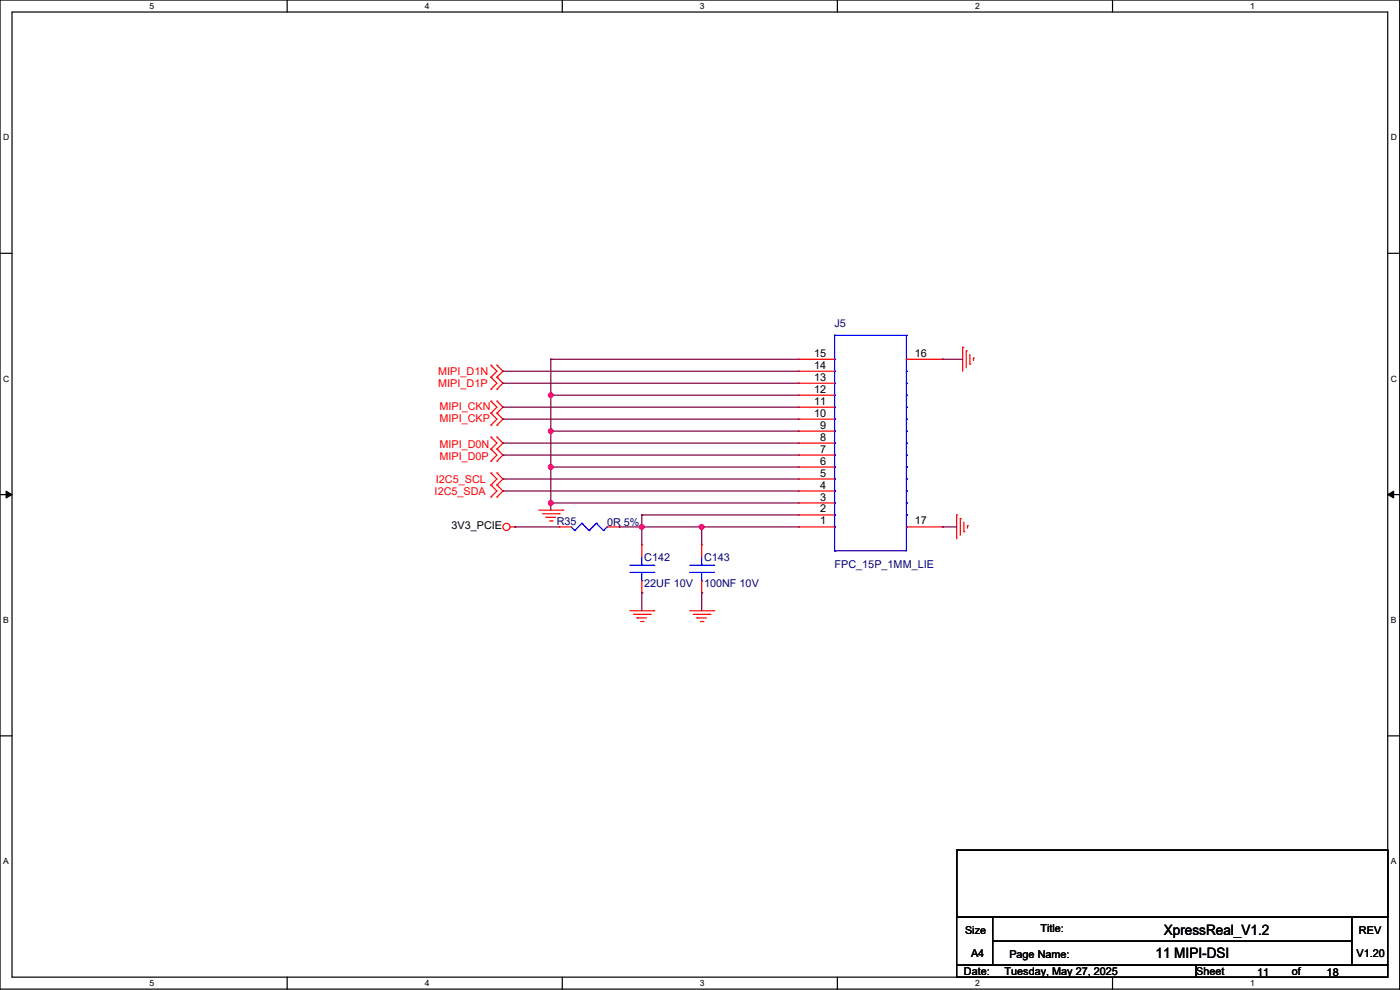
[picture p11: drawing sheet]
<svg xmlns="http://www.w3.org/2000/svg" width="594mm" height="420mm" viewBox="0 0 594 420" stroke-linecap="round" stroke-linejoin="round" font-family="sans-serif">
<path d="M0 0h593.9v419.6h-593.9zM5.1 5.1h583.7v409.4h-583.7z" fill="none" stroke="#000" stroke-width=".51"/>
<g fill="#fff">
<path d="M63.5 .5h2v4.1h-2z"/>
<path d="M63.5 415.1h2v4h-2z"/>
</g>
<path d="M121.8 0v5.1M121.8 414.5v5.1" fill="none" stroke="#000" stroke-width=".51"/>
<g fill="#fff">
<path d="M180.2 .5h2v4.1h-2z"/>
<path d="M180.2 415.1h2v4h-2z"/>
</g>
<path d="M238.6 0v5.1M238.6 414.5v5.1" fill="none" stroke="#000" stroke-width=".51"/>
<g fill="#fff">
<path d="M296.9 .5h2.1v4.1h-2.1z"/>
<path d="M296.9 415.1h2.1v4h-2.1z"/>
</g>
<path d="M355.3 0v5.1M355.3 414.5v5.1" fill="none" stroke="#000" stroke-width=".51"/>
<g fill="#fff">
<path d="M413.7 .5h2v4.1h-2z"/>
<path d="M413.7 415.1h2v4h-2z"/>
</g>
<path d="M472 0v5.1M472 414.5v5.1" fill="none" stroke="#000" stroke-width=".51"/>
<g fill="#fff">
<path d="M530.4 .5h2v4.1h-2z"/>
<path d="M530.4 415.1h2v4h-2z"/>
<path d="M1.3 56.3h2.6v4h-2.6z"/>
<path d="M590.1 56.3h2.6v4h-2.6z"/>
<path d="M1.3 158.6h2.6v4.1h-2.6z"/>
<path d="M590.1 158.6h2.6v4.1h-2.6z"/>
</g>
<path d="M0 107.5h5.1M588.8 107.5h5.1" fill="none" stroke="#000" stroke-width=".51"/>
<g fill="#fff">
<path d="M1.3 261h2.4v4.1h-2.4z"/>
<path d="M590.1 261h2.4v4.1h-2.4z"/>
</g>
<path d="M0 209.8h5.1M588.8 209.8h5.1" fill="none" stroke="#000" stroke-width=".51"/>
<path d="M2.6 208.3l2.5 1.5-2.5 1.5zM588.8 209.8l2.5-1.5v3z" fill="#000" stroke="#000" stroke-width=".42"/>
<g fill="#fff">
<path d="M1.3 363.4h2.4v4h-2.4z"/>
<path d="M590.1 363.4h2.4v4h-2.4z"/>
</g>
<path d="M0 312.2h5.1M588.8 312.2h5.1" fill="none" stroke="#000" stroke-width=".51"/>
<path d="M228.6 216.4h10.2" fill="none" stroke="#f00" stroke-width=".51"/>
<circle cx="238.8" cy="216.4" r=".25" fill="#f00"/>
<path d="M230.1 218h7.2" fill="none" stroke="#f00" stroke-width=".51"/>
<circle cx="237.3" cy="218" r=".25" fill="#f00"/>
<path d="M231.7 219.5h4" fill="none" stroke="#f00" stroke-width=".51"/>
<circle cx="231.7" cy="219.5" r=".25" fill="#f00"/>
<path d="M233.2 221h1" fill="none" stroke="#f00" stroke-width=".51"/>
<circle cx="234.2" cy="221" r=".25" fill="#f00"/>
<path d="M216.4 223.5h2.1" fill="none" stroke="#f00" stroke-width=".51"/>
<circle cx="218.5" cy="223.5" r=".25" fill="#f00"/>
<g fill="none" stroke="#f00" stroke-width=".51">
<path d="M267.2 259.1h10.2"/>
<circle cx="214.9" cy="223.5" r="1.51"/>
</g>
<circle cx="277.4" cy="259.1" r=".25" fill="#f00"/>
<path d="M268.8 260.6h7.1" fill="none" stroke="#f00" stroke-width=".51"/>
<circle cx="275.9" cy="260.6" r=".25" fill="#f00"/>
<path d="M270.3 262.1h4" fill="none" stroke="#f00" stroke-width=".51"/>
<circle cx="270.3" cy="262.1" r=".25" fill="#f00"/>
<path d="M271.8 263.7h1" fill="none" stroke="#f00" stroke-width=".51"/>
<circle cx="272.8" cy="263.7" r=".25" fill="#f00"/>
<path d="M292.6 259.1h10.2" fill="none" stroke="#f00" stroke-width=".51"/>
<circle cx="302.8" cy="259.1" r=".25" fill="#f00"/>
<path d="M294.2 260.6h7.1" fill="none" stroke="#f00" stroke-width=".51"/>
<circle cx="301.3" cy="260.6" r=".25" fill="#f00"/>
<path d="M295.7 262.1h4" fill="none" stroke="#f00" stroke-width=".51"/>
<circle cx="295.7" cy="262.1" r=".25" fill="#f00"/>
<path d="M297.2 263.7h1" fill="none" stroke="#f00" stroke-width=".51"/>
<circle cx="298.2" cy="263.7" r=".25" fill="#f00"/>
<path d="M408.5 147.3v10.2" fill="none" stroke="#f00" stroke-width=".51"/>
<circle cx="408.5" cy="147.3" r=".25" fill="#f00"/>
<path d="M410 148.9v7.1" fill="none" stroke="#f00" stroke-width=".51"/>
<circle cx="410" cy="148.9" r=".25" fill="#f00"/>
<path d="M411.5 150.4v4.1" fill="none" stroke="#f00" stroke-width=".51"/>
<circle cx="411.5" cy="154.5" r=".25" fill="#f00"/>
<path d="M413 151.9v1" fill="none" stroke="#f00" stroke-width=".51"/>
<circle cx="413" cy="151.9" r=".25" fill="#f00"/>
<path d="M405.9 218.5v10.1" fill="none" stroke="#f00" stroke-width=".51"/>
<circle cx="405.9" cy="218.5" r=".25" fill="#f00"/>
<path d="M407.4 220v7.1" fill="none" stroke="#f00" stroke-width=".51"/>
<circle cx="407.4" cy="220" r=".25" fill="#f00"/>
<path d="M409 221.5v4.1" fill="none" stroke="#f00" stroke-width=".51"/>
<circle cx="409" cy="225.6" r=".25" fill="#f00"/>
<path d="M410.5 223v1" fill="none" stroke="#f00" stroke-width=".51"/>
<circle cx="410.5" cy="223" r=".25" fill="#f00"/>
<path d="M210.8 190.5l2.6 2.6" fill="none" stroke="#f00" stroke-width=".51"/>
<circle cx="210.8" cy="190.5" r=".25" fill="#f00"/>
<path d="M213.4 193.1l-2.6 2.5" fill="none" stroke="#f00" stroke-width=".51"/>
<circle cx="210.8" cy="195.6" r=".25" fill="#f00"/>
<path d="M210.8 193.1l-2.5 2.5" fill="none" stroke="#f00" stroke-width=".51"/>
<circle cx="208.3" cy="195.6" r=".25" fill="#f00"/>
<path d="M208.3 190.5l2.5 2.6" fill="none" stroke="#f00" stroke-width=".51"/>
<circle cx="208.3" cy="190.5" r=".25" fill="#f00"/>
<path d="M210.8 185.4l2.6 2.6" fill="none" stroke="#f00" stroke-width=".51"/>
<circle cx="210.8" cy="185.4" r=".25" fill="#f00"/>
<path d="M213.4 188l-2.6 2.5" fill="none" stroke="#f00" stroke-width=".51"/>
<circle cx="210.8" cy="190.5" r=".25" fill="#f00"/>
<path d="M210.8 188l-2.5 2.5" fill="none" stroke="#f00" stroke-width=".51"/>
<circle cx="208.3" cy="190.5" r=".25" fill="#f00"/>
<path d="M208.3 185.4l2.5 2.6" fill="none" stroke="#f00" stroke-width=".51"/>
<circle cx="208.3" cy="185.4" r=".25" fill="#f00"/>
<path d="M210.8 160l2.6 2.6" fill="none" stroke="#f00" stroke-width=".51"/>
<circle cx="210.8" cy="160" r=".25" fill="#f00"/>
<path d="M213.4 162.6l-2.6 2.5" fill="none" stroke="#f00" stroke-width=".51"/>
<circle cx="210.8" cy="165.1" r=".25" fill="#f00"/>
<path d="M210.8 162.6l-2.5 2.5" fill="none" stroke="#f00" stroke-width=".51"/>
<circle cx="208.3" cy="165.1" r=".25" fill="#f00"/>
<path d="M208.3 160l2.5 2.6" fill="none" stroke="#f00" stroke-width=".51"/>
<circle cx="208.3" cy="160" r=".25" fill="#f00"/>
<path d="M210.8 155l2.6 2.5" fill="none" stroke="#f00" stroke-width=".51"/>
<circle cx="210.8" cy="155" r=".25" fill="#f00"/>
<path d="M213.4 157.5l-2.6 2.5" fill="none" stroke="#f00" stroke-width=".51"/>
<circle cx="210.8" cy="160" r=".25" fill="#f00"/>
<path d="M210.8 157.5l-2.5 2.5" fill="none" stroke="#f00" stroke-width=".51"/>
<circle cx="208.3" cy="160" r=".25" fill="#f00"/>
<path d="M208.3 155l2.5 2.5" fill="none" stroke="#f00" stroke-width=".51"/>
<circle cx="208.3" cy="155" r=".25" fill="#f00"/>
<path d="M210.8 175.3l2.6 2.5" fill="none" stroke="#f00" stroke-width=".51"/>
<circle cx="210.8" cy="175.3" r=".25" fill="#f00"/>
<path d="M213.4 177.8l-2.6 2.6" fill="none" stroke="#f00" stroke-width=".51"/>
<circle cx="210.8" cy="180.4" r=".25" fill="#f00"/>
<path d="M210.8 177.8l-2.5 2.6" fill="none" stroke="#f00" stroke-width=".51"/>
<circle cx="208.3" cy="180.4" r=".25" fill="#f00"/>
<path d="M208.3 175.3l2.5 2.5" fill="none" stroke="#f00" stroke-width=".51"/>
<circle cx="208.3" cy="175.3" r=".25" fill="#f00"/>
<path d="M210.8 170.2l2.6 2.5" fill="none" stroke="#f00" stroke-width=".51"/>
<circle cx="210.8" cy="170.2" r=".25" fill="#f00"/>
<path d="M213.4 172.7l-2.6 2.6" fill="none" stroke="#f00" stroke-width=".51"/>
<circle cx="210.8" cy="175.3" r=".25" fill="#f00"/>
<path d="M210.8 172.7l-2.5 2.6" fill="none" stroke="#f00" stroke-width=".51"/>
<circle cx="208.3" cy="175.3" r=".25" fill="#f00"/>
<path d="M208.3 170.2l2.5 2.5" fill="none" stroke="#f00" stroke-width=".51"/>
<circle cx="208.3" cy="170.2" r=".25" fill="#f00"/>
<path d="M210.8 200.7l2.6 2.5" fill="none" stroke="#f00" stroke-width=".51"/>
<circle cx="210.8" cy="200.7" r=".25" fill="#f00"/>
<path d="M213.4 203.2l-2.6 2.6" fill="none" stroke="#f00" stroke-width=".51"/>
<circle cx="210.8" cy="205.8" r=".25" fill="#f00"/>
<path d="M210.8 203.2l-2.5 2.6" fill="none" stroke="#f00" stroke-width=".51"/>
<circle cx="208.3" cy="205.8" r=".25" fill="#f00"/>
<path d="M208.3 200.7l2.5 2.5" fill="none" stroke="#f00" stroke-width=".51"/>
<circle cx="208.3" cy="200.7" r=".25" fill="#f00"/>
<path d="M210.8 205.8l2.6 2.5" fill="none" stroke="#f00" stroke-width=".51"/>
<circle cx="210.8" cy="205.8" r=".25" fill="#f00"/>
<path d="M213.4 208.3l-2.6 2.5" fill="none" stroke="#f00" stroke-width=".51"/>
<circle cx="210.8" cy="210.8" r=".25" fill="#f00"/>
<path d="M210.8 208.3l-2.5 2.5" fill="none" stroke="#f00" stroke-width=".51"/>
<circle cx="208.3" cy="210.8" r=".25" fill="#f00"/>
<path d="M208.3 205.8l2.5 2.5" fill="none" stroke="#f00" stroke-width=".51"/>
<circle cx="208.3" cy="205.8" r=".25" fill="#f00"/>
<path d="M405.9 360.7h182.9v28.4h-182.9zM405.9 389.1h15.3v20.4h-15.3zM421.2 389.1h152.4v10.2h-152.4zM421.2 399.3h152.4v10.2h-152.4zM573.6 389.1h15.2v20.4h-15.2zM405.9 409.5h101.6v5h-101.6zM507.5 409.5h81.3v5h-81.3z" fill="none" stroke="#000" stroke-width=".51"/>
<path d="M242.3 223.5l1.6 1.6" fill="none" stroke="#00f" stroke-width=".51"/>
<circle cx="243.9" cy="225.1" r=".25" fill="#00f"/>
<path d="M246.9 222l-3 3.1" fill="none" stroke="#00f" stroke-width=".51"/>
<circle cx="246.9" cy="222" r=".25" fill="#00f"/>
<path d="M246.9 222l3.1 3.1" fill="none" stroke="#00f" stroke-width=".51"/>
<circle cx="250" cy="225.1" r=".25" fill="#00f"/>
<path d="M253 222l-3 3.1" fill="none" stroke="#00f" stroke-width=".51"/>
<circle cx="253" cy="222" r=".25" fill="#00f"/>
<path d="M253 222l3.1 3.1" fill="none" stroke="#00f" stroke-width=".51"/>
<circle cx="256.1" cy="225.1" r=".25" fill="#00f"/>
<path d="M257.6 223.5l-1.5 1.6" fill="none" stroke="#00f" stroke-width=".51"/>
<circle cx="257.6" cy="223.5" r=".25" fill="#00f"/>
<path d="M237.3 223.5h5" fill="none" stroke="#f00" stroke-width=".51"/>
<circle cx="237.3" cy="223.5" r=".25" fill="#f00"/>
<path d="M257.6 223.5h5.1" fill="none" stroke="#f00" stroke-width=".51"/>
<circle cx="262.7" cy="223.5" r=".25" fill="#f00"/>
<g fill="#00f">
<circle cx="384.6" cy="223.5" r=".25"/>
<circle cx="384.6" cy="218.5" r=".25"/>
<circle cx="384.6" cy="213.4" r=".25"/>
<circle cx="384.6" cy="208.3" r=".25"/>
<circle cx="384.6" cy="203.2" r=".25"/>
<circle cx="384.6" cy="198.1" r=".25"/>
<circle cx="384.6" cy="193.1" r=".25"/>
<circle cx="384.6" cy="188" r=".25"/>
<circle cx="384.6" cy="182.9" r=".25"/>
<circle cx="384.6" cy="177.8" r=".25"/>
<circle cx="384.6" cy="172.7" r=".25"/>
<circle cx="384.6" cy="167.7" r=".25"/>
<circle cx="384.6" cy="162.6" r=".25"/>
<circle cx="384.6" cy="157.5" r=".25"/>
<circle cx="384.6" cy="152.4" r=".25"/>
<circle cx="354.1" cy="223.5" r=".25"/>
<circle cx="354.1" cy="218.5" r=".25"/>
<circle cx="354.1" cy="213.4" r=".25"/>
<circle cx="354.1" cy="208.3" r=".25"/>
<circle cx="354.1" cy="203.2" r=".25"/>
<circle cx="354.1" cy="198.1" r=".25"/>
<circle cx="354.1" cy="193.1" r=".25"/>
<circle cx="354.1" cy="188" r=".25"/>
<circle cx="354.1" cy="182.9" r=".25"/>
<circle cx="354.1" cy="177.8" r=".25"/>
<circle cx="354.1" cy="172.7" r=".25"/>
<circle cx="354.1" cy="167.7" r=".25"/>
<circle cx="354.1" cy="162.6" r=".25"/>
<circle cx="354.1" cy="157.5" r=".25"/>
<circle cx="354.1" cy="152.4" r=".25"/>
</g>
<path d="M384.6 142.3v91.4" fill="none" stroke="#00f" stroke-width=".51"/>
<circle cx="384.6" cy="142.3" r=".25" fill="#00f"/>
<path d="M354.1 142.3h30.5" fill="none" stroke="#00f" stroke-width=".51"/>
<circle cx="354.1" cy="142.3" r=".25" fill="#00f"/>
<path d="M354.1 233.7h30.5" fill="none" stroke="#00f" stroke-width=".51"/>
<circle cx="354.1" cy="233.7" r=".25" fill="#00f"/>
<path d="M354.1 142.3v91.4" fill="none" stroke="#00f" stroke-width=".51"/>
<circle cx="354.1" cy="142.3" r=".25" fill="#00f"/>
<path d="M338.9 223.5h15.2" fill="none" stroke="#f00" stroke-width=".51"/>
<circle cx="338.9" cy="223.5" r=".25" fill="#f00"/>
<path d="M338.9 218.5h15.2" fill="none" stroke="#f00" stroke-width=".51"/>
<circle cx="338.9" cy="218.5" r=".25" fill="#f00"/>
<path d="M338.9 213.4h15.2" fill="none" stroke="#f00" stroke-width=".51"/>
<circle cx="338.9" cy="213.4" r=".25" fill="#f00"/>
<path d="M338.9 208.3h15.2" fill="none" stroke="#f00" stroke-width=".51"/>
<circle cx="338.9" cy="208.3" r=".25" fill="#f00"/>
<path d="M338.9 203.2h15.2" fill="none" stroke="#f00" stroke-width=".51"/>
<circle cx="338.9" cy="203.2" r=".25" fill="#f00"/>
<path d="M338.9 198.1h15.2" fill="none" stroke="#f00" stroke-width=".51"/>
<circle cx="338.9" cy="198.1" r=".25" fill="#f00"/>
<path d="M338.9 193.1h15.2" fill="none" stroke="#f00" stroke-width=".51"/>
<circle cx="338.9" cy="193.1" r=".25" fill="#f00"/>
<path d="M338.9 188h15.2" fill="none" stroke="#f00" stroke-width=".51"/>
<circle cx="338.9" cy="188" r=".25" fill="#f00"/>
<path d="M338.9 182.9h15.2" fill="none" stroke="#f00" stroke-width=".51"/>
<circle cx="338.9" cy="182.9" r=".25" fill="#f00"/>
<path d="M338.9 177.8h15.2" fill="none" stroke="#f00" stroke-width=".51"/>
<circle cx="338.9" cy="177.8" r=".25" fill="#f00"/>
<path d="M338.9 172.7h15.2" fill="none" stroke="#f00" stroke-width=".51"/>
<circle cx="338.9" cy="172.7" r=".25" fill="#f00"/>
<path d="M338.9 167.7h15.2" fill="none" stroke="#f00" stroke-width=".51"/>
<circle cx="338.9" cy="167.7" r=".25" fill="#f00"/>
<path d="M338.9 162.6h15.2" fill="none" stroke="#f00" stroke-width=".51"/>
<circle cx="338.9" cy="162.6" r=".25" fill="#f00"/>
<path d="M338.9 157.5h15.2" fill="none" stroke="#f00" stroke-width=".51"/>
<circle cx="338.9" cy="157.5" r=".25" fill="#f00"/>
<path d="M338.9 152.4h15.2" fill="none" stroke="#f00" stroke-width=".51"/>
<circle cx="338.9" cy="152.4" r=".25" fill="#f00"/>
<path d="M384.6 152.4h15.2" fill="none" stroke="#f00" stroke-width=".51"/>
<circle cx="399.8" cy="152.4" r=".25" fill="#f00"/>
<path d="M384.6 223.5h15.2" fill="none" stroke="#f00" stroke-width=".51"/>
<circle cx="399.8" cy="223.5" r=".25" fill="#f00"/>
<path d="M272.3 242.8v3.6" fill="none" stroke="#00f" stroke-width=".51"/>
<circle cx="272.3" cy="246.4" r=".25" fill="#00f"/>
<path d="M272.3 236.2v3.6" fill="none" stroke="#00f" stroke-width=".51"/>
<circle cx="272.3" cy="239.8" r=".25" fill="#00f"/>
<path d="M267.2 242.8h10.2" fill="none" stroke="#00f" stroke-width=".51"/>
<circle cx="277.4" cy="242.8" r=".25" fill="#00f"/>
<path d="M267.2 239.8h10.2" fill="none" stroke="#00f" stroke-width=".51"/>
<circle cx="277.4" cy="239.8" r=".25" fill="#00f"/>
<path d="M272.3 231.2v5" fill="none" stroke="#f00" stroke-width=".51"/>
<circle cx="272.3" cy="231.2" r=".25" fill="#f00"/>
<path d="M272.3 246.4v5.1" fill="none" stroke="#f00" stroke-width=".51"/>
<circle cx="272.3" cy="251.5" r=".25" fill="#f00"/>
<path d="M297.7 242.8v3.6" fill="none" stroke="#00f" stroke-width=".51"/>
<circle cx="297.7" cy="246.4" r=".25" fill="#00f"/>
<path d="M297.7 236.2v3.6" fill="none" stroke="#00f" stroke-width=".51"/>
<circle cx="297.7" cy="239.8" r=".25" fill="#00f"/>
<path d="M292.6 242.8h10.2" fill="none" stroke="#00f" stroke-width=".51"/>
<circle cx="302.8" cy="242.8" r=".25" fill="#00f"/>
<path d="M292.6 239.8h10.2" fill="none" stroke="#00f" stroke-width=".51"/>
<circle cx="302.8" cy="239.8" r=".25" fill="#00f"/>
<path d="M297.7 231.2v5" fill="none" stroke="#f00" stroke-width=".51"/>
<circle cx="297.7" cy="231.2" r=".25" fill="#f00"/>
<path d="M297.7 246.4v5.1" fill="none" stroke="#f00" stroke-width=".51"/>
<circle cx="297.7" cy="251.5" r=".25" fill="#f00"/>
<path d="M233.7 152.4v15.3" fill="none" stroke="#800040" stroke-width=".51"/>
<circle cx="233.7" cy="152.4" r=".25" fill="#800040"/>
<path d="M233.7 198.1v15.3" fill="none" stroke="#800040" stroke-width=".51"/>
<circle cx="233.7" cy="198.1" r=".25" fill="#800040"/>
<path d="M233.7 182.9v15.2" fill="none" stroke="#800040" stroke-width=".51"/>
<circle cx="233.7" cy="182.9" r=".25" fill="#800040"/>
<path d="M233.7 167.7v15.2" fill="none" stroke="#800040" stroke-width=".51"/>
<circle cx="233.7" cy="167.7" r=".25" fill="#800040"/>
<path d="M218.5 223.5h18.8" fill="none" stroke="#800040" stroke-width=".51"/>
<circle cx="218.5" cy="223.5" r=".25" fill="#800040"/>
<path d="M233.7 213.4v3" fill="none" stroke="#800040" stroke-width=".51"/>
<circle cx="233.7" cy="213.4" r=".25" fill="#800040"/>
<path d="M272.3 218.5v5" fill="none" stroke="#800040" stroke-width=".51"/>
<circle cx="272.3" cy="218.5" r=".25" fill="#800040"/>
<circle cx="272.3" cy="223.5" r="1.01" fill="#f0f" stroke="#f0f" stroke-width=".51"/>
<path d="M272.3 223.5v7.7" fill="none" stroke="#800040" stroke-width=".51"/>
<circle cx="272.3" cy="223.5" r=".25" fill="#800040"/>
<path d="M297.7 251.5v7.6" fill="none" stroke="#800040" stroke-width=".51"/>
<circle cx="297.7" cy="251.5" r=".25" fill="#800040"/>
<path d="M272.3 251.5v7.6" fill="none" stroke="#800040" stroke-width=".51"/>
<circle cx="272.3" cy="251.5" r=".25" fill="#800040"/>
<path d="M297.7 223.5v7.7" fill="none" stroke="#800040" stroke-width=".51"/>
<circle cx="297.7" cy="223.5" r=".25" fill="#800040"/>
<path d="M272.3 223.5h25.4" fill="none" stroke="#800040" stroke-width=".51"/>
<circle cx="272.3" cy="223.5" r=".25" fill="#800040"/>
<path d="M297.7 223.5h41.2" fill="none" stroke="#800040" stroke-width=".51"/>
<circle cx="297.7" cy="223.5" r=".25" fill="#800040"/>
<circle cx="297.7" cy="223.5" r="1.01" fill="#f0f" stroke="#f0f" stroke-width=".51"/>
<path d="M262.7 223.5h9.6" fill="none" stroke="#800040" stroke-width=".51"/>
<circle cx="262.7" cy="223.5" r=".25" fill="#800040"/>
<path d="M233.7 152.4h105.2" fill="none" stroke="#800040" stroke-width=".51"/>
<circle cx="233.7" cy="152.4" r=".25" fill="#800040"/>
<path d="M213.4 188h125.5" fill="none" stroke="#800040" stroke-width=".51"/>
<circle cx="213.4" cy="188" r=".25" fill="#800040"/>
<path d="M213.4 193.1h125.5" fill="none" stroke="#800040" stroke-width=".51"/>
<circle cx="213.4" cy="193.1" r=".25" fill="#800040"/>
<path d="M213.4 162.6h125.5" fill="none" stroke="#800040" stroke-width=".51"/>
<circle cx="213.4" cy="162.6" r=".25" fill="#800040"/>
<path d="M213.4 177.8h125.5" fill="none" stroke="#800040" stroke-width=".51"/>
<circle cx="213.4" cy="177.8" r=".25" fill="#800040"/>
<path d="M213.4 172.7h125.5" fill="none" stroke="#800040" stroke-width=".51"/>
<circle cx="213.4" cy="172.7" r=".25" fill="#800040"/>
<path d="M272.3 218.5h66.6" fill="none" stroke="#800040" stroke-width=".51"/>
<circle cx="272.3" cy="218.5" r=".25" fill="#800040"/>
<path d="M213.4 203.2h125.5" fill="none" stroke="#800040" stroke-width=".51"/>
<circle cx="213.4" cy="203.2" r=".25" fill="#800040"/>
<path d="M213.4 208.3h125.5" fill="none" stroke="#800040" stroke-width=".51"/>
<circle cx="213.4" cy="208.3" r=".25" fill="#800040"/>
<path d="M213.4 157.5h125.5" fill="none" stroke="#800040" stroke-width=".51"/>
<circle cx="213.4" cy="157.5" r=".25" fill="#800040"/>
<path d="M233.7 213.4h105.2" fill="none" stroke="#800040" stroke-width=".51"/>
<circle cx="233.7" cy="213.4" r=".25" fill="#800040"/>
<circle cx="233.7" cy="213.4" r="1.01" fill="#f0f" stroke="#f0f" stroke-width=".51"/>
<path d="M233.7 198.1h105.2" fill="none" stroke="#800040" stroke-width=".51"/>
<circle cx="233.7" cy="198.1" r=".25" fill="#800040"/>
<circle cx="233.7" cy="198.1" r="1.01" fill="#f0f" stroke="#f0f" stroke-width=".51"/>
<path d="M233.7 182.9h105.2" fill="none" stroke="#800040" stroke-width=".51"/>
<circle cx="233.7" cy="182.9" r=".25" fill="#800040"/>
<circle cx="233.7" cy="182.9" r="1.01" fill="#f0f" stroke="#f0f" stroke-width=".51"/>
<path d="M233.7 167.7h105.2" fill="none" stroke="#800040" stroke-width=".51"/>
<circle cx="233.7" cy="167.7" r=".25" fill="#800040"/>
<circle cx="233.7" cy="167.7" r="1.01" fill="#f0f" stroke="#f0f" stroke-width=".51"/>
<path d="M399.8 152.4h8.7" fill="none" stroke="#800040" stroke-width=".51"/>
<circle cx="399.8" cy="152.4" r=".25" fill="#800040"/>
<path d="M399.8 223.5h6.1" fill="none" stroke="#800040" stroke-width=".51"/>
<circle cx="399.8" cy="223.5" r=".25" fill="#800040"/>
<g fill="#f0f" stroke="#f0f" stroke-width=".51">
<circle cx="272.3" cy="223.5" r="1.01"/>
<circle cx="297.7" cy="223.5" r="1.01"/>
<circle cx="233.7" cy="213.4" r="1.01"/>
<circle cx="233.7" cy="198.1" r="1.01"/>
<circle cx="233.7" cy="182.9" r="1.01"/>
<circle cx="233.7" cy="167.7" r="1.01"/>
</g>
<g font-size="6.1">
<text x="493.8" y="396.7">XpressReal_V1.2</text>
<text x="490.3" y="406.4">11 MIPI-DSI</text>
</g>
<g font-size="4.6" fill="#000080">
<text x="354.1" y="138.7">J5</text>
<text x="236.2" y="222.6">R35</text>
<text x="257.6" y="223.1">0R 5%</text>
<text x="273.3" y="237.8">C142</text>
<text x="298.7" y="237.8">C143</text>
<text x="354.1" y="240.9">FPC_15P_1MM_LIE</text>
<text x="273.3" y="249">22UF 10V</text>
<text x="298.7" y="249">100NF 10V</text>
</g>
<g font-size="4.6">
<text x="345.4" y="151.4">15</text>
<text x="388.1" y="151.4">16</text>
<text x="345.4" y="161.5">13</text>
<text x="345.4" y="156.5">14</text>
<text x="345.4" y="166.6">12</text>
<text x="345.4" y="171.7">11</text>
<text x="345.4" y="176.8">10</text>
<text x="348" y="181.9">9</text>
<text x="348" y="186.9">8</text>
<text x="348" y="197.1">6</text>
<text x="348" y="192">7</text>
<text x="348" y="202.2">5</text>
<text x="348" y="207.3">4</text>
<text x="348" y="212.3">3</text>
<text x="348" y="217.4">2</text>
<text x="191.5" y="224.6">3V3_PCIE</text>
<text x="348" y="222.5">1</text>
<text x="388.1" y="222.5">17</text>
<text x="441.5" y="395.3">Title:</text>
<text x="409.5" y="396.3">Size</text>
<text x="576.6" y="396.3">REV</text>
<text x="412" y="406">A4</text>
<text x="428.3" y="406.5">Page Name:</text>
<text x="575.6" y="406">V1.20</text>
<text x="409" y="413.6">Date:</text>
<text x="426.2" y="413.6">Tuesday, May 27, 2025</text>
<text x="507.5" y="413.6">Sheet</text>
<text x="548.1" y="413.6">of</text>
<text x="533.4" y="414.1">11</text>
<text x="562.9" y="414.1">18</text>
</g>
<g font-size="4.6" fill="#f00">
<text x="185.9" y="159.1">MIPI_D1N</text>
<text x="185.9" y="164.1">MIPI_D1P</text>
<text x="186.5" y="173.8">MIPI_CKN</text>
<text x="186.5" y="178.9">MIPI_CKP</text>
<text x="186.5" y="190.1">MIPI_D0N</text>
<text x="186.5" y="195.1">MIPI_D0P</text>
<text x="184.4" y="209.9">I2C5_SDA</text>
<text x="184.9" y="204.8">I2C5_SCL</text>
</g>
<g font-size="3.6">
<text x="63.5" y="3.8">5</text>
<text x="180.2" y="3.8">4</text>
<text x="296.9" y="3.8">3</text>
<text x="413.7" y="3.8">2</text>
<text x="530.4" y="3.8">1</text>
<text x="1.3" y="59.5">D</text>
<text x="590.1" y="59.5">D</text>
<text x="1.3" y="161.9">C</text>
<text x="590.1" y="161.9">C</text>
<text x="1.3" y="264.3">B</text>
<text x="590.1" y="264.3">B</text>
<text x="1.3" y="366.6">A</text>
<text x="590.1" y="366.6">A</text>
<text x="63.5" y="418.3">5</text>
<text x="180.2" y="418.3">4</text>
<text x="296.9" y="418.3">3</text>
<text x="413.7" y="418.3">2</text>
<text x="530.4" y="418.3">1</text>
</g>
</svg>
